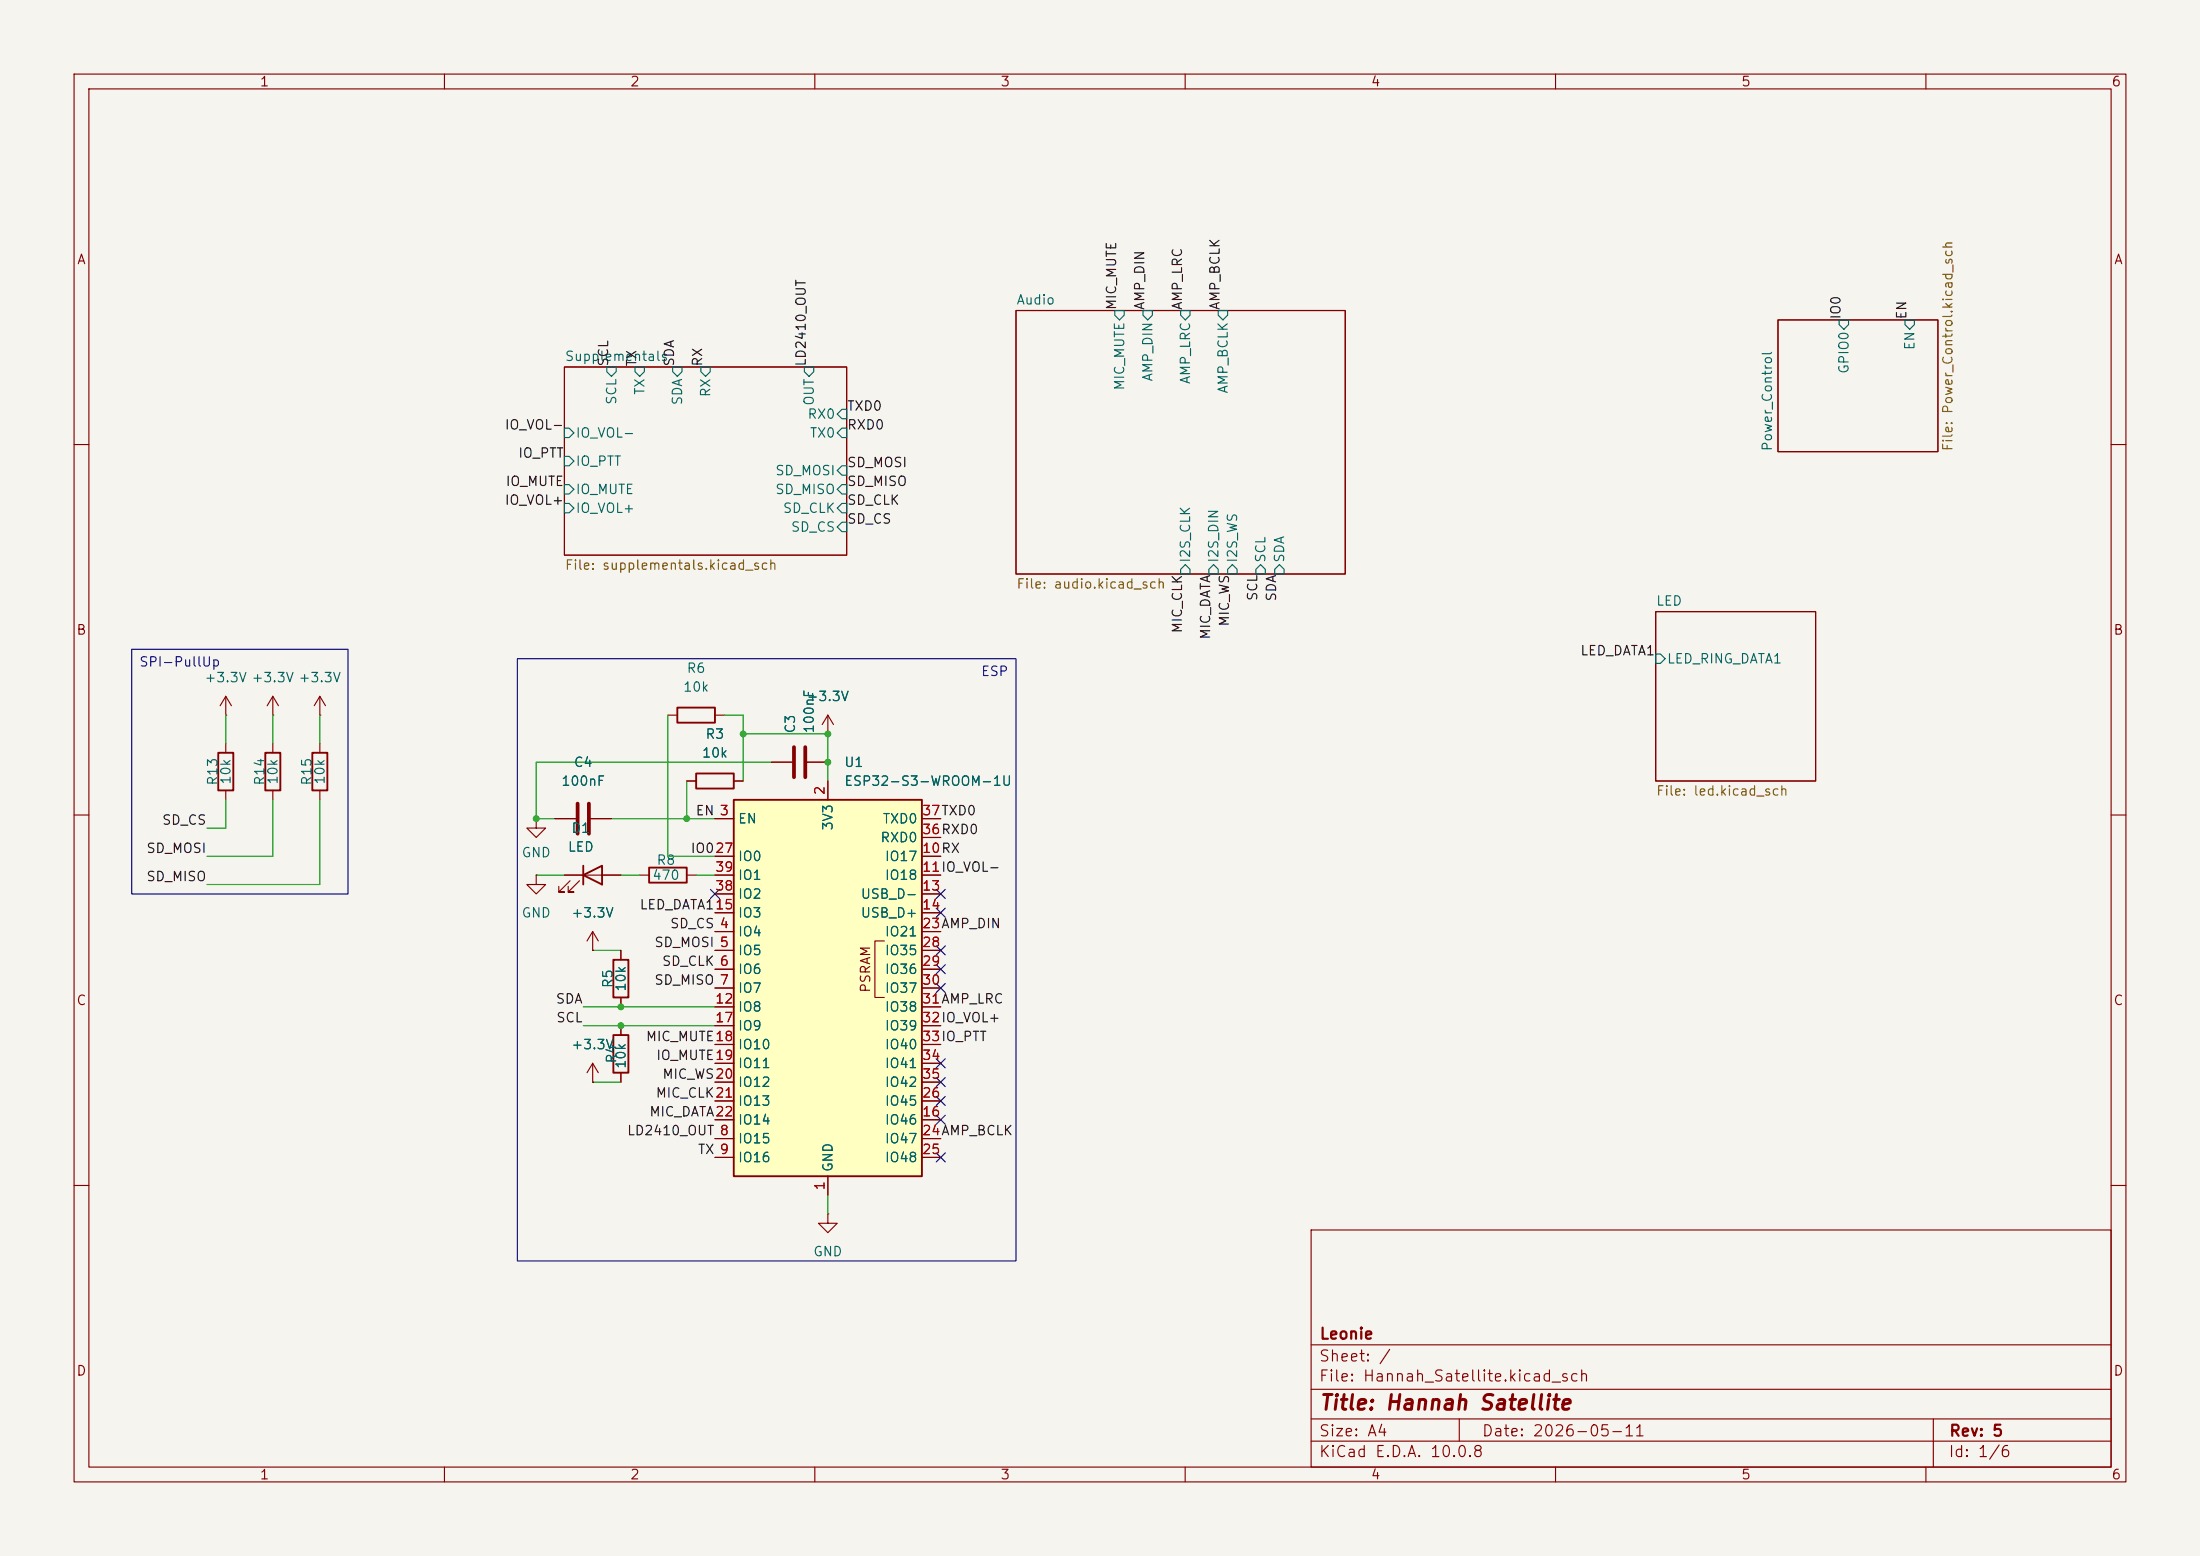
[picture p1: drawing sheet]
<svg xmlns="http://www.w3.org/2000/svg" width="297mm" height="210mm" viewBox="0 0 297 210" stroke-linecap="round" stroke-linejoin="round" font-family="sans-serif">
<path d="M0 0h297v210h-297z" fill="#f5f4ef" stroke="#f5f4ef" stroke-width=".14"/>
<g fill="none" stroke="#840000" stroke-width=".15">
<path d="M10 10h277v190h-277zM12 12h273v186h-273zM60 10v2M110 10v2M160 10v2M210 10v2M260 10v2M76.2 49.5h38.1v25.4h-38.1zM137.2 41.9h44.4v35.6h-44.4zM240 43.2h21.6v17.8h-21.6zM10 60h2M285 60h2"/>
<path d="M30.5 96.5h.1M30.5 94v2.5M30.5 94l-.8 1.3M30.5 94l.7 1.3M36.8 96.5h.1M36.8 94l-.7 1.3M36.8 94l.8 1.3M36.8 94v2.5M43.2 96.5h.1M43.2 94l-.8 1.3M43.2 94l.7 1.3M43.2 94v2.5"/>
<path d="M111.8 99.1h.1M111.8 96.5l-.8 1.3M111.8 96.5l.7 1.3M111.8 96.5v2.6M223.5 82.6h21.6v22.8h-21.6zM10 110h2M30.5 100.3v1.3M30.5 106.7v1.3M36.8 100.3v1.3M36.8 106.7v1.3M43.2 100.3v1.3M43.2 106.7v1.3"/>
<path d="M72.4 110.5v1.3h1.3l-1.3 1.2-1.3-1.2h1.3M72.4 110.5h.1M72.4 118.1v1.3h1.3l-1.3 1.3-1.3-1.3h1.3M72.4 118.1h.1M74.9 110.5h2.8M76.2 118.1h7.6M77 118.9l-1.6 1.5h.8h-.8v-.8M78.2 118.9l-1.5 1.5h.8h-.8v-.8M79.8 110.5h2.7M86.4 118.1h1.2M92.7 118.1h1.3M92.7 105.4h1.3"/>
<path d="M99.1 105.4h1.2M285 110h2M80 128.3h.1M80 125.7l-.8 1.3M80 125.7l.8 1.3M80 125.7v2.6M83.8 128.3v1.2M83.8 134.6v1.3M83.8 138.4v1.3M83.8 144.8v1.3M10 160h2M111.8 163.8v1.3h1.2l-1.2 1.3-1.3-1.3h1.3"/>
<path d="M111.8 163.8h.1M177 166h108v32h-108zM285 160h2M60 198v2M110 198v2M160 198v2M177 194.5h108M177 191.5h108M177 187.5h108M177 181.5h108M197 191.5v3M210 198v2"/>
<path d="M260 198v2M261 191.5v6.5"/>
</g>
<g fill="none" stroke="#006464" stroke-width=".15">
<path d="M76.2 57.8h.6l.7 .6-.7 .7h-.6zM81.9 49.5h1.3v.7l-.7 .6-.6-.6zM85.7 49.5h1.3v.7l-.6 .6-.7-.6zM90.8 49.5h1.3v.7l-.7 .6-.6-.6zM94.6 49.5h1.3v.7l-.7 .6-.6-.6zM108.6 49.5h1.3v.7l-.7 .6-.6-.6zM113.7 55.2h.6v1.3h-.6l-.7-.6zM113.7 57.8h.6v1.3h-.6l-.7-.7zM150.5 41.9h1.3v.6l-.7 .7-.6-.7zM154.3 41.9h1.3v.6l-.7 .7-.6-.7zM159.4 41.9h1.3v.6l-.7 .7-.6-.7zM164.5 41.9h1.2v.6l-.6 .7-.6-.7z"/>
<path d="M248.3 43.2h1.3v.6l-.7 .7-.6-.7zM257.2 43.2h1.2v.6l-.6 .7-.6-.7zM76.2 61.6h.6l.7 .6-.7 .7h-.6zM76.2 65.4h.6l.7 .6-.7 .7h-.6zM76.2 67.9h.6l.7 .7-.7 .6h-.6zM113.7 62.9h.6v1.2h-.6l-.7-.6zM113.7 67.9h.6v1.3h-.6l-.7-.6zM113.7 65.4h.6v1.3h-.6l-.7-.7zM113.7 70.5h.6v1.3h-.6l-.7-.7zM160 76.2l.7 .6v.7h-1.3v-.7zM163.2 76.8l.6-.6 .7 .6v.7h-1.3zM166.4 76.2l.6 .6v.7h-1.3v-.7z"/>
<path d="M169.5 76.8l.7-.6 .6 .6v.7h-1.3zM172.1 76.8l.6-.6 .7 .6v.7h-1.3zM223.5 88.3h.7l.6 .6-.6 .6h-.7z"/>
</g>
<path d="M29.5 101.6h2v5.1h-2zM35.8 101.6h2v5.1h-2zM42.2 101.6h2v5.1h-2zM78.7 118.1l2.6-1.3v2.6zM78.7 116.8v2.6M87.6 117.1h5.1v2h-5.1zM94 104.4h5.1v2h-5.1zM82.8 139.7h2v5.1h-2zM82.8 129.5h2v5.1h-2z" fill="none" stroke="#840000" stroke-width=".25"/>
<path d="M78 108.5v4M79.5 108.5v4" fill="none" stroke="#840000" stroke-width=".51"/>
<path d="M99.1 108h25.4v50.8h-25.4z" fill="#ffffc2"/>
<path d="M91.4 95.5h5.1v2h-5.1zM99.1 108h25.4v50.8h-25.4z" fill="none" stroke="#840000" stroke-width=".25"/>
<g fill="none" stroke="#840000" stroke-width=".15">
<path d="M90.2 96.5h1.2M96.5 96.5h1.3M111.8 99.1h.1M74.9 110.5h2.8M76.2 118.1h2.5M79.8 110.5h2.7M81.3 118.1h2.5M92.7 105.4h1.3M96.5 110.5h2.6M96.5 115.6h2.6M96.5 118.1h2.6M99.1 105.4h1.2"/>
<path d="M104.1 102.9h2.8M109 102.9h2.8M111.8 105.4v2.6M124.5 110.5h2.5M124.5 115.6h2.5M124.5 118.1h2.5M124.5 113h2.5M80 128.3h.1M83.8 128.3v1.2M83.8 134.6v1.3M83.8 138.4v1.3M96.5 125.7h2.6"/>
<path d="M96.5 128.3h2.6M96.5 130.8h2.6M96.5 133.4h2.6M96.5 135.9h2.6M96.5 120.7h2.6M96.5 123.2h2.6M96.5 138.4h2.6M119.4 127h-1.3v7.6h1.3M124.5 125.7h2.5M124.5 128.3h2.5M124.5 130.8h2.5M124.5 133.4h2.5"/>
<path d="M124.5 135.9h2.5M124.5 120.7h2.5M124.5 123.2h2.5M124.5 138.4h2.5M80 146.1h.1M80 143.5l-.8 1.3M80 143.5l.8 1.3M80 143.5v2.6M83.8 144.8v1.3M96.5 153.7h2.6M96.5 156.2h2.6M96.5 151.1h2.6"/>
<path d="M96.5 141h2.6M96.5 143.5h2.6M96.5 146.1h2.6M96.5 148.6h2.6M111.8 158.8v2.5M124.5 153.7h2.5M124.5 156.2h2.5M124.5 151.1h2.5M124.5 141h2.5M124.5 143.5h2.5M124.5 146.1h2.5M124.5 148.6h2.5"/>
</g>
<path d="M107.2 100.8v4.1M108.7 100.8v4.1" fill="none" stroke="#840000" stroke-width=".51"/>
<g fill="none" stroke="#009600" stroke-width=".15">
<path d="M30.5 96.5v3.8M36.8 96.5v3.8M43.2 96.5v3.8M90.2 96.5v19.1h6.3M97.8 96.5h2.5v8.9M100.3 99.1h11.5v6.3M30.5 108v3.8h-2.6M36.8 108v7.6h-8.9M43.2 108v11.4h-15.3M72.4 118.1h3.8M82.5 110.5h14M83.8 118.1h2.6"/>
<path d="M92.7 105.4v5.1M94 118.1h2.5M104.1 102.9h-31.7v7.6h2.5M78.7 138.4h17.8M78.7 135.9h17.8M80 128.3h3.8M80 146.1h3.8M111.8 161.3v2.5"/>
</g>
<g fill="none" stroke="#000084" stroke-width=".15">
<path d="M95.9 120l1.2 1.3M97.1 120l-1.2 1.3M126.4 130.2l1.2 1.2M126.4 120l1.2 1.3M126.4 122.6l1.2 1.2M126.4 127.7l1.2 1.2M126.4 132.7l1.2 1.3M127.6 130.2l-1.2 1.2M127.6 120l-1.2 1.3M127.6 122.6l-1.2 1.2M127.6 127.7l-1.2 1.2M127.6 132.7l-1.2 1.3"/>
<path d="M126.4 155.6l1.2 1.2M126.4 142.9l1.2 1.2M126.4 148l1.2 1.2M126.4 145.4l1.2 1.3M126.4 150.5l1.2 1.2M127.6 155.6l-1.2 1.2M127.6 142.9l-1.2 1.2M127.6 148l-1.2 1.2M127.6 145.4l-1.2 1.3M127.6 150.5l-1.2 1.2"/>
</g>
<path d="M17.8 87.6h29.2v33.1h-29.2zM69.8 88.9h67.4v81.3h-67.4z" fill="none" stroke="#0000c2" stroke-width=".15"/>
<g fill="#009600">
<circle cx="83.8" cy="138.4" r=".46"/>
<circle cx="92.7" cy="110.5" r=".46"/>
<circle cx="72.4" cy="110.5" r=".46"/>
<circle cx="83.8" cy="135.9" r=".46"/>
<circle cx="111.8" cy="102.9" r=".46"/>
<circle cx="100.3" cy="99.1" r=".46"/>
<circle cx="111.8" cy="99.1" r=".46"/>
</g>
<text font-size="2" fill="#840000" x="178" y="190.8">Title: Hannah Satellite</text>
<g font-size="1.5" fill="#840000">
<text x="178" y="184.1">Sheet: /</text>
<text x="178" y="181.1">Leonie</text>
<text x="178" y="186.8">File: Hannah_Satellite.kicad_sch</text>
<text x="178" y="197">KiCad E.D.A. 10.0.8</text>
<text x="178" y="194.2">Size: A4</text>
<text x="200" y="194.2">Date: 2026-05-11</text>
<text x="263" y="197">Id: 1/6</text>
<text x="263" y="194.2">Rev: 5</text>
</g>
<g font-size="1.3" fill="#840000">
<text x="35" y="12">1</text>
<text x="85" y="12">2</text>
<text x="135" y="12">3</text>
<text x="185" y="12">4</text>
<text x="235" y="12">5</text>
<text x="285" y="12">6</text>
<text x="10.3" y="36">A</text>
<text x="285.3" y="36">A</text>
<text x="10.2" y="86">B</text>
<text x="285.2" y="86">B</text>
<text x="10.2" y="136">C</text>
<text x="117.8" y="134.1" transform="rotate(-90 117.8 134.1)">PSRAM</text>
<text x="285.2" y="136">C</text>
<text x="10.2" y="186">D</text>
<text x="285.2" y="186">D</text>
<text x="35" y="200">1</text>
<text x="85" y="200">2</text>
<text x="135" y="200">3</text>
<text x="185" y="200">4</text>
<text x="235" y="200">5</text>
<text x="285" y="200">6</text>
</g>
<g font-size="1.3" fill="#006464">
<text x="137.1" y="41.4">Audio</text>
<text x="258.8" y="47.3" transform="rotate(-90 258.8 47.3)">EN</text>
<text x="76.2" y="49">Supplementals</text>
<text x="87.3" y="53.4" transform="rotate(-90 87.3 53.4)">TX</text>
<text x="96.2" y="53.7" transform="rotate(-90 96.2 53.7)">RX</text>
<text x="152.1" y="52.8" transform="rotate(-90 152.1 52.8)">MIC_MUTE</text>
<text x="155.9" y="51.6" transform="rotate(-90 155.9 51.6)">AMP_DIN</text>
<text x="161" y="51.9" transform="rotate(-90 161 51.9)">AMP_LRC</text>
<text x="166.1" y="53.2" transform="rotate(-90 166.1 53.2)">AMP_BCLK</text>
<text x="249.9" y="50.6" transform="rotate(-90 249.9 50.6)">GPIO0</text>
<text x="77.6" y="59.4">IO_VOL-</text>
<text x="83.5" y="54.7" transform="rotate(-90 83.5 54.7)">SCL</text>
<text x="92.4" y="54.8" transform="rotate(-90 92.4 54.8)">SDA</text>
<text x="108.9" y="56.8">RX0</text>
<text x="109.2" y="59.4">TX0</text>
<text x="110.2" y="54.8" transform="rotate(-90 110.2 54.8)">OUT</text>
<text x="77.6" y="63.2">IO_PTT</text>
<text x="104.6" y="64.5">SD_MOSI</text>
<text x="239.5" y="61" transform="rotate(-90 239.5 61)">Power_Control</text>
<text x="77.6" y="67">IO_MUTE</text>
<text x="77.6" y="69.5">IO_VOL+</text>
<text x="104.6" y="67">SD_MISO</text>
<text x="105.6" y="69.5">SD_CLK</text>
<text x="106.7" y="72.1">SD_CS</text>
<text x="161" y="76" transform="rotate(-90 161 76)">I2S_CLK</text>
<text x="164.8" y="76" transform="rotate(-90 164.8 76)">I2S_DIN</text>
<text x="167.3" y="76" transform="rotate(-90 167.3 76)">I2S_WS</text>
<text x="171.1" y="76" transform="rotate(-90 171.1 76)">SCL</text>
<text x="173.7" y="76" transform="rotate(-90 173.7 76)">SDA</text>
<text x="223.5" y="82.1">LED</text>
<text x="225" y="89.9">LED_RING_DATA1</text>
<text x="27.5" y="92.4">+3.3V +3.3V +3.3V</text>
<text x="92.1" y="93.7">10k</text>
<text x="92.6" y="91.1">R6</text>
<text x="108.8" y="94.9">+3.3V</text>
<text x="95.2" y="100">R3</text>
<text x="107.6" y="99.1" transform="rotate(-90 107.6 99.1)">C3</text>
<text x="110.2" y="99.1" transform="rotate(-90 110.2 99.1)">100nF</text>
<text x="29.7" y="106.1" transform="rotate(-90 29.7 106.1)">R13</text>
<text x="31.4" y="106" transform="rotate(-90 31.4 106)">10k</text>
<text x="36" y="106.1" transform="rotate(-90 36 106.1)">R14</text>
<text x="37.8" y="106" transform="rotate(-90 37.8 106)">10k</text>
<text x="42.4" y="106.1" transform="rotate(-90 42.4 106.1)">R15</text>
<text x="44.1" y="106" transform="rotate(-90 44.1 106)">10k</text>
<text x="75.7" y="106.4">100nF</text>
<text x="77.4" y="103.8">C4</text>
<text x="94.7" y="102.6">10k</text>
<text x="113.9" y="103.8">U1</text>
<text x="113.9" y="106.4">ESP32-S3-WROOM-1U</text>
<text x="77.1" y="112.7">D1</text>
<text x="99.5" y="111.5">EN</text>
<text x="112.7" y="112.2" transform="rotate(-90 112.7 112.2)">3V3</text>
<text x="118.8" y="114">RXD0</text>
<text x="119.1" y="111.5">TXD0</text>
<text x="70.3" y="116">GND</text>
<text x="76.6" y="115.3">LED</text>
<text x="88" y="119.1">470</text>
<text x="88.5" y="117">R8</text>
<text x="99.5" y="116.5">IO0</text>
<text x="99.5" y="119.1">IO1</text>
<text x="119.4" y="116.5">IO17</text>
<text x="119.4" y="119.1">IO18</text>
<text x="70.3" y="124.2">GND</text>
<text x="77" y="124.2">+3.3V</text>
<text x="99.5" y="124.2">IO3</text>
<text x="99.5" y="121.6">IO2</text>
<text x="116.1" y="121.6">USB_D-</text>
<text x="116.1" y="124.2">USB_D+</text>
<text x="99.5" y="126.7">IO4</text>
<text x="99.5" y="129.2">IO5</text>
<text x="99.5" y="131.8">IO6</text>
<text x="119.4" y="126.7">IO21</text>
<text x="119.4" y="129.2">IO35</text>
<text x="119.4" y="131.8">IO36</text>
<text x="83" y="133.4" transform="rotate(-90 83 133.4)">R5</text>
<text x="84.8" y="133.9" transform="rotate(-90 84.8 133.9)">10k</text>
<text x="99.5" y="134.3">IO7</text>
<text x="99.5" y="136.9">IO8</text>
<text x="119.4" y="134.3">IO37</text>
<text x="119.4" y="136.9">IO38</text>
<text x="77" y="141.9">+3.3V</text>
<text x="83.5" y="143.6" transform="rotate(-90 83.5 143.6)">R4</text>
<text x="99.5" y="139.4">IO9</text>
<text x="99.5" y="141.9">IO10</text>
<text x="119.4" y="139.4">IO39</text>
<text x="119.4" y="141.9">IO40</text>
<text x="84.8" y="144.3" transform="rotate(-90 84.8 144.3)">10k</text>
<text x="99.5" y="144.5">IO11</text>
<text x="99.5" y="147">IO12</text>
<text x="99.5" y="149.6">IO13</text>
<text x="119.4" y="149.6">IO45</text>
<text x="119.4" y="144.5">IO41</text>
<text x="119.4" y="147">IO42</text>
<text x="99.5" y="154.6">IO15</text>
<text x="99.5" y="152.1">IO14</text>
<text x="119.4" y="152.1">IO46</text>
<text x="119.4" y="154.6">IO47</text>
<text x="99.5" y="157.2">IO16</text>
<text x="112.7" y="158.3" transform="rotate(-90 112.7 158.3)">GND</text>
<text x="119.4" y="157.2">IO48</text>
<text x="109.7" y="169.9">GND</text>
</g>
<g font-size="1.3" fill="#0f0f0f">
<text x="151" y="41.9" transform="rotate(-90 151 41.9)">MIC_MUTE</text>
<text x="154.8" y="41.9" transform="rotate(-90 154.8 41.9)">AMP_DIN</text>
<text x="159.9" y="41.9" transform="rotate(-90 159.9 41.9)">AMP_LRC</text>
<text x="165" y="41.9" transform="rotate(-90 165 41.9)">AMP_BCLK</text>
<text x="248.8" y="43.2" transform="rotate(-90 248.8 43.2)">IO0</text>
<text x="257.7" y="43.2" transform="rotate(-90 257.7 43.2)">EN</text>
<text x="82.4" y="49.6" transform="rotate(-90 82.4 49.6)">SCL</text>
<text x="86.2" y="49.6" transform="rotate(-90 86.2 49.6)">TX</text>
<text x="91.3" y="49.6" transform="rotate(-90 91.3 49.6)">SDA</text>
<text x="95.1" y="49.6" transform="rotate(-90 95.1 49.6)">RX</text>
<text x="109.1" y="49.6" transform="rotate(-90 109.1 49.6)">LD2410_OUT</text>
<text x="68.1" y="58.3">IO_VOL-</text>
<text x="114.3" y="58.3">RXD0</text>
<text x="114.3" y="55.8">TXD0</text>
<text x="68.2" y="65.9">IO_MUTE</text>
<text x="69.9" y="62.1">IO_PTT</text>
<text x="114.3" y="65.9">SD_MISO</text>
<text x="114.3" y="63.4">SD_MOSI</text>
<text x="68.1" y="68.5">IO_VOL+</text>
<text x="114.3" y="71">SD_CS</text>
<text x="114.3" y="68.5">SD_CLK</text>
<text x="170.1" y="81.2" transform="rotate(-90 170.1 81.2)">SCL</text>
<text x="172.6" y="81.3" transform="rotate(-90 172.6 81.3)">SDA</text>
<text x="159.9" y="85.6" transform="rotate(-90 159.9 85.6)">MIC_CLK</text>
<text x="163.7" y="86.4" transform="rotate(-90 163.7 86.4)">MIC_DATA</text>
<text x="166.2" y="84.7" transform="rotate(-90 166.2 84.7)">MIC_WS</text>
<text x="213.3" y="88.8">LED_DATA1</text>
<text x="21.8" y="111.6">SD_CS</text>
<text x="93.8" y="110.4">EN 3</text>
<text x="19.7" y="115.4">SD_MOSI</text>
<text x="19.7" y="119.3">SD_MISO</text>
<text x="93.1" y="115.4">IO027</text>
<text x="86.3" y="123.1">LED_DATA115</text>
<text x="90.4" y="125.6">SD_CS 4</text>
<text x="88.2" y="128.1">SD_MOSI 5</text>
<text x="89.3" y="130.7">SD_CLK 6</text>
<text x="74.9" y="135.8">SDA</text>
<text x="88.2" y="133.2">SD_MISO 7</text>
<text x="75" y="138.3">SCL</text>
<text x="87.1" y="140.8">MIC_MUTE18</text>
<text x="88.5" y="143.4">IO_MUTE19</text>
<text x="88.4" y="148.5">MIC_CLK21</text>
<text x="89.3" y="145.9">MIC_WS20</text>
<text x="84.6" y="153.5">LD2410_OUT 8</text>
<text x="87.6" y="151">MIC_DATA22</text>
<text x="94.1" y="156.1">TX 9</text>
</g>
<g font-size="1.3" fill="#725600">
<text x="263.9" y="61" transform="rotate(-90 263.9 61)">File: Power_Control.kicad_sch</text>
<text x="76.2" y="77.2">File: supplementals.kicad_sch</text>
<text x="137.1" y="79.8">File: audio.kicad_sch</text>
<text x="223.5" y="107.7">File: led.kicad_sch</text>
</g>
<g font-size="1.3" fill="#0000c2">
<text x="18.7" y="90.3">SPI-PullUp</text>
<text x="132.4" y="91.6">ESP</text>
</g>
<g font-size="1.3" fill="#a90000">
<text x="111.6" y="107.4" transform="rotate(-90 111.6 107.4)">2</text>
<text x="97.1" y="110.4">3</text>
<text x="124.4" y="112.9">36RXD0</text>
<text x="124.4" y="110.4">37TXD0</text>
<text x="124.4" y="112.9">36</text>
<text x="124.4" y="110.4">37</text>
<text x="96.5" y="118">39</text>
<text x="96.5" y="115.4">27</text>
<text x="124.4" y="115.4">10RX</text>
<text x="124.4" y="118">11IO_VOL-</text>
<text x="124.4" y="115.4">10</text>
<text x="124.4" y="118">11</text>
<text x="96.5" y="120.5">38</text>
<text x="96.5" y="123.1">15</text>
<text x="97.1" y="125.6">4</text>
<text x="124.4" y="120.5">13</text>
<text x="124.4" y="123.1">14</text>
<text x="124.4" y="125.6">23AMP_DIN</text>
<text x="124.4" y="125.6">23</text>
<text x="97.1" y="128.1">5</text>
<text x="97.1" y="130.7">6</text>
<text x="124.4" y="128.1">28</text>
<text x="124.4" y="130.7">29</text>
<text x="96.5" y="135.8">12</text>
<text x="97.1" y="133.2">7</text>
<text x="124.4" y="133.2">30</text>
<text x="124.4" y="135.8">31AMP_LRC</text>
<text x="124.4" y="135.8">31</text>
<text x="96.5" y="138.3">17</text>
<text x="96.5" y="140.8">18</text>
<text x="96.5" y="143.4">19</text>
<text x="124.4" y="138.3">32IO_VOL+</text>
<text x="124.4" y="140.8">33IO_PTT</text>
<text x="124.4" y="143.4">34</text>
<text x="124.4" y="138.3">32</text>
<text x="124.4" y="140.8">33</text>
<text x="96.5" y="145.9">20</text>
<text x="96.5" y="148.5">21</text>
<text x="124.4" y="148.5">26</text>
<text x="124.4" y="145.9">35</text>
<text x="96.5" y="151">22</text>
<text x="97.1" y="153.5">8</text>
<text x="124.4" y="151">16</text>
<text x="124.4" y="153.5">24AMP_BCLK</text>
<text x="124.4" y="153.5">24</text>
<text x="97.1" y="156.1">9</text>
<text x="111.6" y="160.8" transform="rotate(-90 111.6 160.8)">1</text>
<text x="124.4" y="156.1">25</text>
</g>
</svg>
